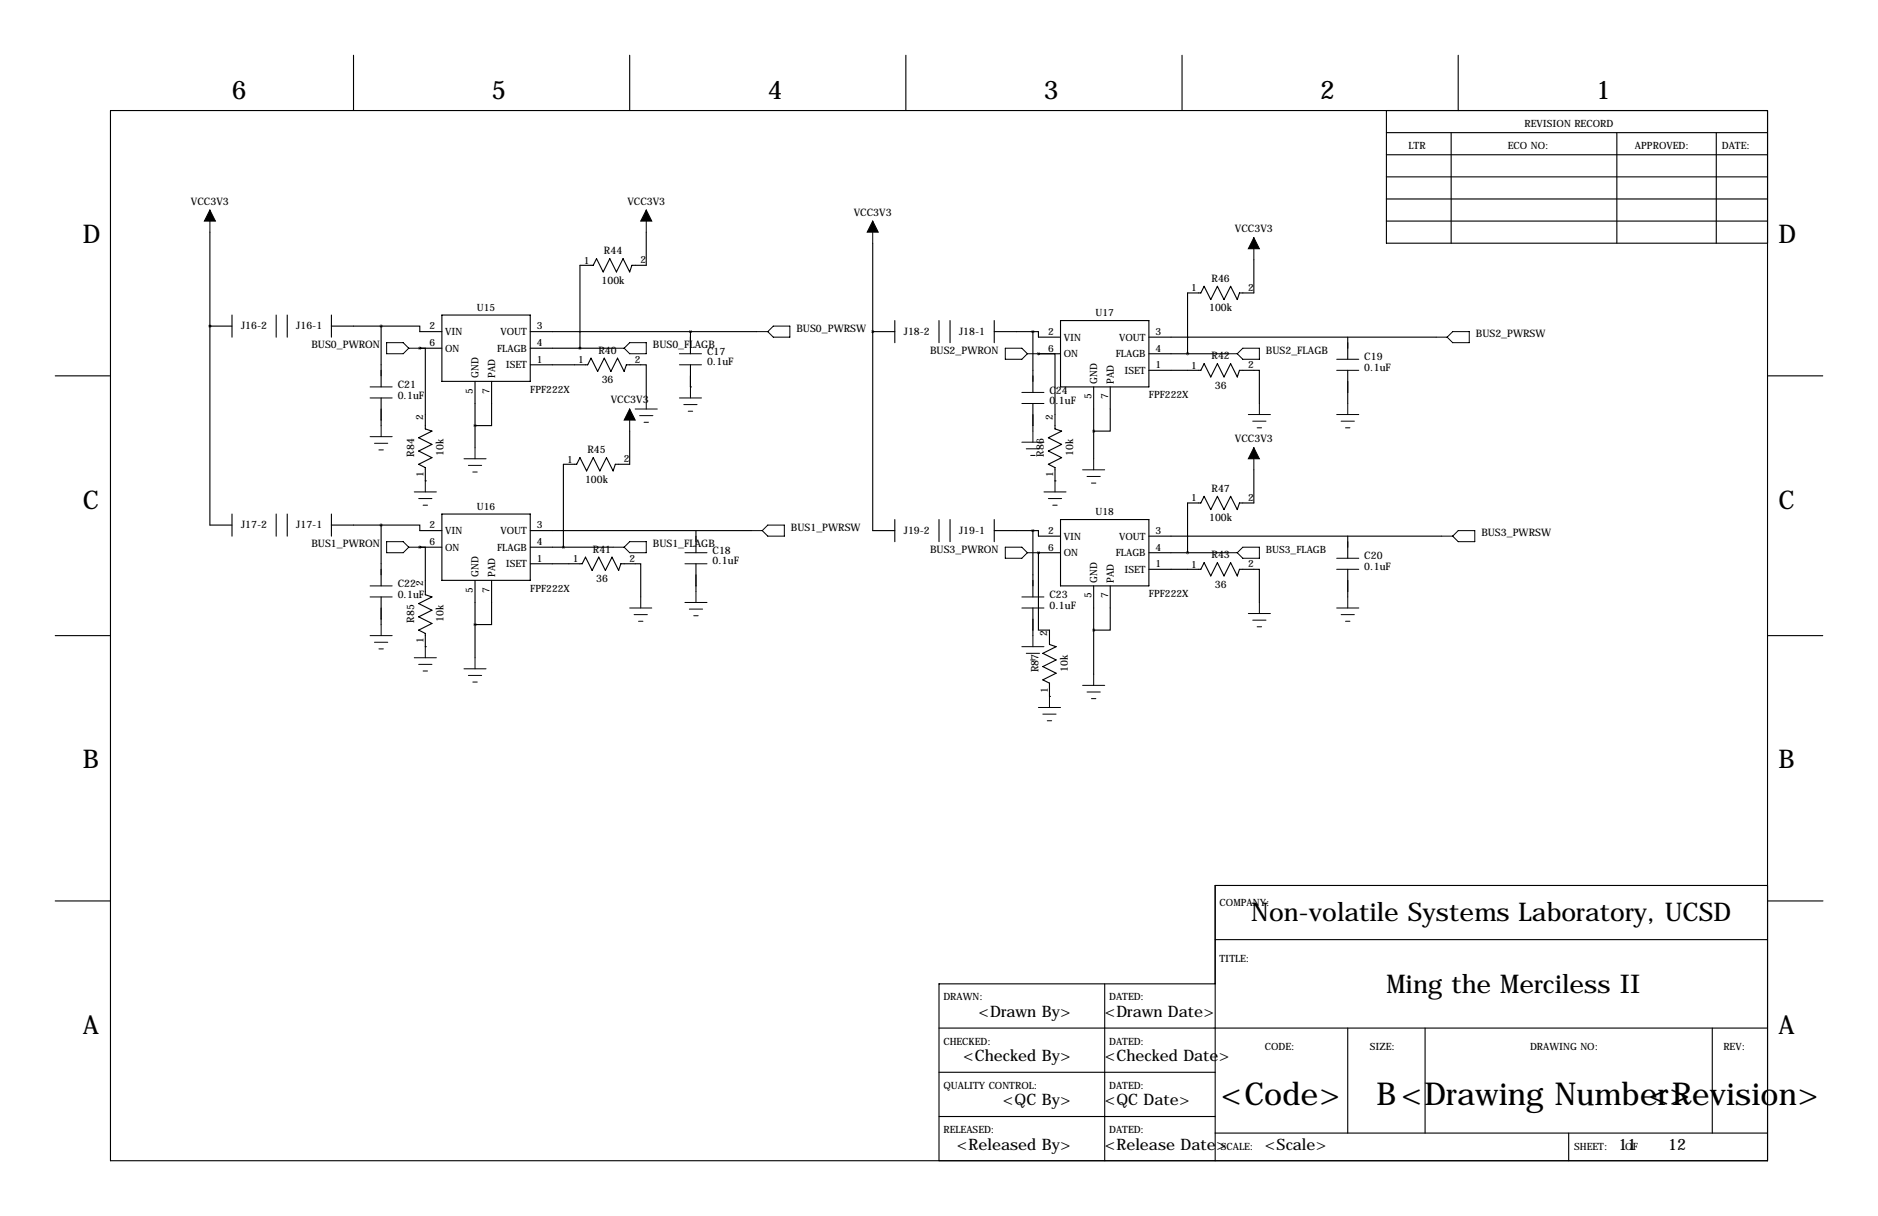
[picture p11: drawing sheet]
<svg xmlns="http://www.w3.org/2000/svg" width="432mm" height="279mm" viewBox="0 0 432 279" stroke-linecap="round" stroke-linejoin="round" font-family="sans-serif">
<g fill="none" stroke="#000" stroke-width=".25">
<path d="M81.3 12.7v12.7M144.8 12.7v12.7M208.3 12.7v12.7M271.8 12.7v12.7M335.3 12.7v12.7M25.4 25.4h381v241.3h-381zM318.8 30.5h87.6M318.8 35.6h87.6M318.8 25.4v30.5h87.6M333.7 30.5v25.4M371.8 30.5v25.4M394.6 30.5v25.4"/>
<path d="M48.3 53.3v67.4h5M148.6 53.3v7.7h-3.3l-.5 1.5-1.5-3.1-1.6 3.1-1.5-3.1-1.5 3.1-1.5-3.1-.8 1.6h-3.1v19M200.7 55.9v66h5M288.3 59.7v7.6h-3.3l-.5 1.5-1.5-3-1.6 3-1.5-3-1.5 3-1.5-3-.8 1.5h-3.1v14M318.8 45.7h87.6M318.8 50.8h87.6M318.8 40.6h87.6M48.3 74.9h.1M48.3 74.9h5M53.3 72.4v5.1M63.5 72.4v5.1M66 72.4v5.1"/>
<path d="M76.2 72.4v5.1M76.2 74.9h11.4M87.6 74.9h8.9v1.3h5.1M87.6 74.9v14M101.6 72.4h20.3v15.2h-20.3zM121.9 76.2h52.1M158.7 76.2h.1M158.7 76.2v5.1M200.7 76.2h.1M200.7 76.2h5M205.7 73.7v5M215.9 73.7v5"/>
<path d="M218.4 73.7v5M228.6 76.2h8.9M228.6 73.7v5M237.5 76.2h1.3v1.3h5M237.5 76.2v14M243.8 73.7h20.4v15.2h-20.4zM264.2 77.5h66M309.9 77.5v5M12.7 86.4h12.7M87.6 91.4v6.4M96.5 80h.1M96.5 80h1.3v18.6l1.5 .5-3 1.5 3 1.5-3 1.5 3 1.6-3 1.5 1.5 .7v3.1"/>
<path d="M96.5 80h5.1M109.2 87.6v15.3M113 87.6v10.2h-3.8M121.9 83.8h13.2l.8-1.5 1.5 3 1.5-3 1.6 3 1.5-3 1.5 3 .5-1.5h4.6v7.6M121.9 80h19.1M144.8 99.1v7.6h-3.3l-.5 1.5-1.6-3-1.5 3-1.5-3-1.5 3-1.6-3-.7 1.5h-3.1v19M158.7 88.9h.1M158.7 83.8v5.1M237.5 92.7v6.4M238.8 81.3h.1M238.8 81.3h3.8v17.3l1.5 .5-3.1 1.5 3.1 1.5-3.1 1.5 3.1 1.6-3.1 1.5 1.6 .7v3.1M238.8 81.3h5"/>
<path d="M251.5 88.9v16.5M255.3 88.9v10.2h-3.8M264.2 85.1h11.9l.8-1.5 1.5 3 1.5-3 1.5 3 1.6-3 1.5 3 .5-1.5h4.6v7.6M264.2 81.3h17.7M309.9 85.1v7.6M406.4 86.4h12.7M53.3 118.1v5.1M63.5 118.1v5.1M66 118.1v5.1M76.2 118.1v5.1M97.8 110.5h.1M101.6 118.1h20.3v15.2h-20.3z"/>
<path d="M205.7 119.4v5.1M215.9 119.4v5.1M218.4 119.4v5.1M228.6 119.4v5.1M242.6 110.5h.1M243.8 119.4h20.4v15.2h-20.4zM288.3 107.9v7.7h-3.3l-.5 1.5-1.5-3.1-1.6 3.1-1.5-3.1-1.5 3.1-1.5-3.1-.8 1.6h-3.1v11.4M76.2 120.7h11.4M87.6 120.7h8.9v1.2h5.1M87.6 120.7v13.9M87.6 137.2v6.3M96.5 125.7h.1"/>
<path d="M96.5 125.7h1.3v11l1.5 .5-3 1.5 3 1.5-3 1.5 3 1.6-3 1.5 1.5 .7v3.1M96.5 125.7h5.1M109.2 133.3v17.8M113 133.3v10.2h-3.8M121.9 129.5h12l.7-1.5 1.5 3.1 1.6-3.1 1.5 3.1 1.5-3.1 1.5 3.1 .5-1.6h4.6v7.7M121.9 121.9h50.8M121.9 125.7h19.1M160 121.9v5.1M160 129.5v6.4M228.6 121.9h8.9M237.5 121.9h1.3v1.3h5M237.5 121.9v15.3"/>
<path d="M237.5 139.7v6.3M238.8 127h.1M238.8 127v17.8h2.5v3.3l1.5 .5-3 1.5 3 1.5-3 1.6 3 1.5-3 1.5 1.5 .8v3M238.8 127h5M251.5 134.6v20.3M255.3 134.6v10.2h-3.8M264.2 130.8h11.9l.8-1.5 1.5 3 1.5-3 1.5 3 1.6-3 1.5 3 .5-1.5h4.6v7.6M264.2 123.2h67.3M264.2 127h17.7M309.9 123.2v5.1M309.9 130.8v6.4M12.7 146h12.7"/>
<path d="M97.8 148.6h.1M406.4 146h12.7M241.3 160h.1M12.7 207h12.7M279.4 215.9h127M406.4 203.5h-127v63.2M406.5 207h12.7M215.9 236.2h190.5M254 226.1v40.6M279.4 226.1h-63.5v40.6M309.9 236.2v24.1M327.7 236.2v24.1"/>
<path d="M393.7 236.2v24.1M215.9 246.4h63.5M215.9 256.5h63.5M279.4 260.3h127M360.7 260.3v6.4"/>
</g>
<g fill="none" stroke="#000" stroke-width=".23">
<path d="M48.3 48.3v5M148.6 48.3v5M200.7 50.8v5.1M288.3 54.6v5.1M88.9 78.7h3.8l1.3 1.3-1.3 1.3h-3.8zM174 76.2h2.5M176.5 76.2l1.3-1.3h3.8v2.6h-3.8zM330.2 77.5h2.5M332.7 77.5l1.3-1.3h3.8v2.5h-3.8zM85.1 88.9h5.1M85.1 91.4h5.1M87.6 97.8v2.5"/>
<path d="M94 80h2.5M141 80h2.5M143.5 80l1.3-1.3h3.8v2.6h-3.8zM144.8 94v5.1M146 94h5.1M147.1 95.5h3M148.1 97h1M148.6 91.4v2.6M156.2 81.3h5.1M156.2 83.8h5.1M156.2 91.4h5.1M157.2 93h3.1"/>
<path d="M158.2 94.5h1.1M158.7 88.9v2.5M231.1 80h3.8l1.3 1.3-1.3 1.2h-3.8zM234.9 90.2h5.1M234.9 92.7h5.1M236.2 81.3h2.6M237.5 99.1v2.5M281.9 81.3h2.6M285.8 80h3.8v2.5h-3.8l-1.3-1.2zM287 95.2h5.1M288 96.8h3.1M289.1 98.3h1"/>
<path d="M289.6 92.7v2.5M307.3 82.5h5.1M307.3 85.1h5.1M307.3 95.2h5.1M308.4 96.8h3M309.4 98.3h1M309.9 92.7v2.5M85.1 100.3h5.1M86.1 101.9h3.1M87.1 103.4h1M95.2 113h5.1M96.3 114.6h3"/>
<path d="M97.3 116.1h1M97.8 110.5v2.5M106.7 105.4h5.1M107.7 106.9h3M108.7 108.5h1M109.2 102.9v2.5M234.9 101.6h5.1M236 103.1h3M237 104.6h1M240 113h5.1M241 114.6h3.1M242.1 116.1h1"/>
<path d="M242.6 110.5v2.5M248.9 107.9h5.1M249.9 109.5h3.1M251 111h1M251.5 105.4v2.5M288.3 102.9v5M85.1 134.6h5.1M85.1 137.2h5.1M88.9 124.5h3.8l1.3 1.2-1.3 1.3h-3.8zM94 125.7h2.5M141 125.7h2.5M143.5 125.7l1.3-1.2h3.8v2.5h-3.8z"/>
<path d="M144.8 139.7h5.1M147.3 137.2v2.5M157.5 127h5.1M157.5 129.5h5.1M157.5 138.4h5.1M158.5 140h3M160 135.9v2.5M172.7 121.9h2.6M176.5 120.7h3.8v2.5h-3.8l-1.2-1.3zM231.1 125.7h3.8l1.3 1.3-1.3 1.3h-3.8zM234.9 137.2h5.1M234.9 139.7h5.1"/>
<path d="M236.2 127h2.6M281.9 127h2.6M285.8 125.7h3.8v2.6h-3.8l-1.3-1.3zM289.6 138.4v2.6M307.3 128.3h5.1M307.3 130.8h5.1M307.3 139.7h5.1M309.9 137.2v2.5M331.5 123.2h2.5M334 123.2l1.3-1.3h3.8v2.6h-3.8zM85.1 146h5.1M86.1 147.6h3.1"/>
<path d="M87.1 149.1h1M87.6 143.5v2.5M95.2 151.1h5.1M96.3 152.7h3M97.3 154.2h1M97.8 148.6v2.5M106.7 153.7h5.1M107.7 155.2h3M108.7 156.7h1M109.2 151.1v2.6M145.8 141.2h3M146.8 142.7h1"/>
<path d="M159.5 141.5h1M234.9 148.6h5.1M236 150.1h3M237 151.6h1M237.5 146v2.6M248.9 157.5h5.1M249.9 159h3.1M251.5 154.9v2.6M287 141h5.1M288 142.5h3.1M289.1 144h1M308.4 141.2h3"/>
<path d="M309.4 142.7h1M238.8 162.6h5M239.8 164.1h3M240.8 165.6h1M241.3 160v2.6M251 160.5h1"/>
</g>
<path d="M48.3 48.3l1.2 2.5h-2.5zM148.6 48.3l1.3 2.5h-2.6zM200.7 50.8l1.2 2.5h-2.5zM288.3 54.6l1.3 2.6h-2.6zM144.8 94l1.2 2.5h-2.5zM288.3 102.9l1.3 2.5h-2.6z" fill="#000" stroke="#000" stroke-width=".23"/>
<path d="M251.4 144.8a.05 .05 0 0 0 .1 0 .05 .05 0 0 0-.1 0zM158.7 76.2a.05 .05 0 0 0 .1 0 .05 .05 0 0 0-.1 0zM251.4 99.1a.05 .05 0 0 0 .1 0 .05 .05 0 0 0-.1 0zM133.3 80a.05 .05 0 0 0 .1 0 .05 .05 0 0 0-.1 0zM129.5 125.7a.05 .05 0 0 0 .1 0 .05 .05 0 0 0-.1 0zM273 81.3a.05 .05 0 0 0 .1 0 .05 .05 0 0 0-.1 0zM273 127a.05 .05 0 0 0 .1 0 .05 .05 0 0 0-.1 0zM48.2 74.9a.05 .05 0 0 0 .1 0 .05 .05 0 0 0-.1 0zM200.6 76.2a.05 .05 0 0 0 .1 0 .05 .05 0 0 0-.1 0zM87.6 74.9a.05 .05 0 0 0 .1 0 .05 .05 0 0 0-.1 0zM87.6 120.7a.05 .05 0 0 0 .1 0 .05 .05 0 0 0-.1 0zM238.7 81.3a.05 .05 0 0 0 .1 0 .05 .05 0 0 0-.1 0zM238.7 127a.05 .05 0 0 0 .1 0 .05 .05 0 0 0-.1 0z" fill="#000" stroke="#000" stroke-width=".63"/>
<g font-size="7.3">
<text x="280.7" y="254">&lt;Code&gt;</text>
<text x="316.5" y="254">B&lt;Drawing Number&gt;</text>
<text x="379" y="254">&lt;Revision&gt;</text>
</g>
<g font-size="5.9">
<text x="53.3" y="22.9">6</text>
<text x="113" y="22.9">5</text>
<text x="176.5" y="22.9">4</text>
<text x="240" y="22.9">3</text>
<text x="303.5" y="22.9">2</text>
<text x="367" y="22.9">1</text>
<text x="19" y="55.9">D</text>
<text x="408.9" y="55.9">D</text>
<text x="19" y="116.8">C</text>
<text x="408.9" y="116.8">C</text>
<text x="19" y="176.5">B</text>
<text x="408.9" y="176.5">B</text>
<text x="287.7" y="211.6">Non-volatile Systems Laboratory, UCSD</text>
<text x="318.8" y="228.1">Ming the Merciless II</text>
<text x="19" y="237.5">A</text>
<text x="408.9" y="237.5">A</text>
</g>
<g font-size="3.6">
<text x="225" y="233.7">&lt;Drawn By&gt;</text>
<text x="254" y="233.7">&lt;Drawn Date&gt;</text>
<text x="221.4" y="243.8">&lt;Checked By&gt;</text>
<text x="254" y="243.8">&lt;Checked Date&gt;</text>
<text x="230.6" y="254">&lt;QC By&gt;</text>
<text x="254" y="254">&lt;QC Date&gt;</text>
<text x="220" y="264.2">&lt;Released By&gt;</text>
<text x="254" y="264.2">&lt;Release Date&gt;</text>
<text x="290.8" y="264.2">&lt;Scale&gt;</text>
<text x="372.1" y="264.2">11</text>
<text x="383.5" y="264.2">12</text>
</g>
<g font-size="2.4">
<text x="43.9" y="47">VCC3V3</text>
<text x="144.2" y="47">VCC3V3</text>
<text x="196.3" y="49.5">VCC3V3</text>
<text x="283.9" y="53.3">VCC3V3</text>
<text x="138.9" y="58.4">R44</text>
<text x="138.3" y="65.2">100k</text>
<text x="278.6" y="64.8">R46</text>
<text x="278" y="71.5">100k</text>
<text x="55.4" y="75.7">J16-2</text>
<text x="68.1" y="75.7">J16-1</text>
<text x="183.1" y="76.2">BUS0_PWRSW</text>
<text x="207.8" y="77">J18-2</text>
<text x="220.5" y="77">J18-1</text>
<text x="339.3" y="77.5">BUS2_PWRSW</text>
<text x="71.6" y="80">BUS0_PWRON</text>
<text x="137.6" y="81.3">R40</text>
<text x="150.1" y="80">BUS0_FLAGB</text>
<text x="162.6" y="81.5">C17</text>
<text x="162.6" y="84">0.1uF</text>
<text x="213.9" y="81.3">BUS2_PWRON</text>
<text x="278.6" y="82.5">R42</text>
<text x="291.1" y="81.3">BUS2_FLAGB</text>
<text x="313.7" y="82.8">C19</text>
<text x="91.4" y="89.2">C21</text>
<text x="138.3" y="88">36</text>
<text x="279.3" y="89.3">36</text>
<text x="313.7" y="85.2">0.1uF</text>
<text x="91.4" y="91.6">0.1uF</text>
<text x="140.4" y="92.7">VCC3V3</text>
<text x="241.3" y="90.4">C24</text>
<text x="241.3" y="92.8">0.1uF</text>
<text x="283.9" y="101.6">VCC3V3</text>
<text x="95.2" y="105" transform="rotate(-90 95.2 105)">R84</text>
<text x="102" y="104.8" transform="rotate(-90 102 104.8)">10k</text>
<text x="135.1" y="104.1">R45</text>
<text x="240" y="105" transform="rotate(-90 240 105)">R86</text>
<text x="246.8" y="104.8" transform="rotate(-90 246.8 104.8)">10k</text>
<text x="134.5" y="110.9">100k</text>
<text x="278.6" y="113">R47</text>
<text x="278" y="119.8">100k</text>
<text x="55.4" y="121.4">J17-2</text>
<text x="68.1" y="121.4">J17-1</text>
<text x="71.6" y="125.7">BUS1_PWRON</text>
<text x="150.1" y="125.7">BUS1_FLAGB</text>
<text x="181.9" y="121.9">BUS1_PWRSW</text>
<text x="207.8" y="122.7">J19-2</text>
<text x="220.5" y="122.7">J19-1</text>
<text x="340.6" y="123.2">BUS3_PWRSW</text>
<text x="136.3" y="127">R41</text>
<text x="163.8" y="127.3">C18</text>
<text x="163.8" y="129.7">0.1uF</text>
<text x="213.9" y="127">BUS3_PWRON</text>
<text x="278.6" y="128.3">R43</text>
<text x="313.7" y="128.5">C20</text>
<text x="313.7" y="130.9">0.1uF</text>
<text x="91.4" y="134.9">C22</text>
<text x="91.4" y="137.3">0.1uF</text>
<text x="137.1" y="133.7">36</text>
<text x="241.3" y="137.4">C23</text>
<text x="279.3" y="135">36</text>
<text x="95.2" y="143.1" transform="rotate(-90 95.2 143.1)">R85</text>
<text x="102" y="142.9" transform="rotate(-90 102 142.9)">10k</text>
<text x="241.3" y="139.8">0.1uF</text>
<text x="238.8" y="154.5" transform="rotate(-90 238.8 154.5)">R87</text>
<text x="245.5" y="154.4" transform="rotate(-90 245.5 154.4)">10k</text>
</g>
<g font-size="2.3">
<text x="350.5" y="29.2">REVISION RECORD</text>
<text x="323.8" y="34.3">LTR</text>
<text x="346.7" y="34.3">ECO NO:</text>
<text x="375.9" y="34.3">APPROVED:</text>
<text x="395.9" y="34.3">DATE:</text>
<text x="134.2" y="60.6">1</text>
<text x="147.3" y="60.5">2</text>
<text x="109.7" y="71.4">U15</text>
<text x="273.9" y="66.9">1</text>
<text x="287" y="66.8">2</text>
<text x="98.8" y="75.7">2</text>
<text x="102.4" y="77">VIN</text>
<text x="115.1" y="77">VOUT</text>
<text x="123.4" y="75.7">3</text>
<text x="241" y="77">2</text>
<text x="251.9" y="72.6">U17</text>
<text x="265.7" y="77">3</text>
<text x="98.8" y="79.5">6</text>
<text x="102.4" y="80.8">ON</text>
<text x="114.3" y="80.8">FLAGB</text>
<text x="123.4" y="79.5">4</text>
<text x="123.4" y="83.3">1</text>
<text x="132.9" y="83.4">1</text>
<text x="146" y="83.3">2</text>
<text x="241" y="80.8">6</text>
<text x="244.6" y="78.3">VIN</text>
<text x="244.6" y="82.1">ON</text>
<text x="256.5" y="82.1">FLAGB</text>
<text x="257.3" y="78.3">VOUT</text>
<text x="265.7" y="80.8">4</text>
<text x="110" y="86.9" transform="rotate(-90 110 86.9)">GND</text>
<text x="113.8" y="86.9" transform="rotate(-90 113.8 86.9)">PAD</text>
<text x="116.3" y="84.6">ISET</text>
<text x="252.3" y="88.1" transform="rotate(-90 252.3 88.1)">GND</text>
<text x="256.1" y="88.1" transform="rotate(-90 256.1 88.1)">PAD</text>
<text x="258.5" y="85.9">ISET</text>
<text x="265.7" y="84.6">1</text>
<text x="273.9" y="84.7">1</text>
<text x="287" y="84.6">2</text>
<text x="108.7" y="90.5" transform="rotate(-90 108.7 90.5)">5</text>
<text x="112.5" y="90.5" transform="rotate(-90 112.5 90.5)">7</text>
<text x="121.9" y="90.3">FPF222X</text>
<text x="251" y="91.7" transform="rotate(-90 251 91.7)">5</text>
<text x="254.8" y="91.7" transform="rotate(-90 254.8 91.7)">7</text>
<text x="264.2" y="91.5">FPF222X</text>
<text x="97.3" y="96.6" transform="rotate(-90 97.3 96.6)">2</text>
<text x="242.1" y="96.6" transform="rotate(-90 242.1 96.6)">2</text>
<text x="130.4" y="106.3">1</text>
<text x="143.5" y="106.2">2</text>
<text x="97.4" y="109.6" transform="rotate(-90 97.4 109.6)">1</text>
<text x="242.2" y="109.6" transform="rotate(-90 242.2 109.6)">1</text>
<text x="109.7" y="117.1">U16</text>
<text x="251.9" y="118.4">U18</text>
<text x="273.9" y="115.2">1</text>
<text x="287" y="115.1">2</text>
<text x="98.8" y="121.4">2</text>
<text x="98.8" y="125.2">6</text>
<text x="102.4" y="122.7">VIN</text>
<text x="115.1" y="122.7">VOUT</text>
<text x="123.4" y="121.4">3</text>
<text x="123.4" y="125.2">4</text>
<text x="241" y="122.7">2</text>
<text x="244.6" y="124">VIN</text>
<text x="257.3" y="124">VOUT</text>
<text x="265.7" y="122.7">3</text>
<text x="102.4" y="126.5">ON</text>
<text x="114.3" y="126.5">FLAGB</text>
<text x="116.3" y="130.3">ISET</text>
<text x="123.4" y="129">1</text>
<text x="131.7" y="129.1">1</text>
<text x="144.7" y="129">2</text>
<text x="241" y="126.5">6</text>
<text x="244.6" y="127.8">ON</text>
<text x="256.5" y="127.8">FLAGB</text>
<text x="258.5" y="131.6">ISET</text>
<text x="265.7" y="126.5">4</text>
<text x="265.7" y="130.3">1</text>
<text x="273.9" y="130.4">1</text>
<text x="287" y="130.3">2</text>
<text x="291.1" y="127">BUS3_FLAGB</text>
<text x="97.3" y="134.7" transform="rotate(-90 97.3 134.7)">2</text>
<text x="108.7" y="136.2" transform="rotate(-90 108.7 136.2)">5</text>
<text x="110" y="132.6" transform="rotate(-90 110 132.6)">GND</text>
<text x="112.5" y="136.2" transform="rotate(-90 112.5 136.2)">7</text>
<text x="113.8" y="132.6" transform="rotate(-90 113.8 132.6)">PAD</text>
<text x="121.9" y="136">FPF222X</text>
<text x="251" y="137.5" transform="rotate(-90 251 137.5)">5</text>
<text x="252.3" y="133.9" transform="rotate(-90 252.3 133.9)">GND</text>
<text x="254.8" y="137.5" transform="rotate(-90 254.8 137.5)">7</text>
<text x="256.1" y="133.9" transform="rotate(-90 256.1 133.9)">PAD</text>
<text x="264.2" y="137.2">FPF222X</text>
<text x="97.4" y="147.7" transform="rotate(-90 97.4 147.7)">1</text>
<text x="240.8" y="146.1" transform="rotate(-90 240.8 146.1)">2</text>
<text x="240.9" y="159.2" transform="rotate(-90 240.9 159.2)">1</text>
<text x="280.4" y="208.3">COMPANY:</text>
<text x="280.4" y="221">TITLE:</text>
<text x="216.9" y="229.9">DRAWN:</text>
<text x="255" y="229.9">DATED:</text>
<text x="216.9" y="240">CHECKED:</text>
<text x="255" y="240">DATED:</text>
<text x="290.8" y="241.3">CODE:</text>
<text x="315" y="241.3">SIZE:</text>
<text x="351.8" y="241.3">DRAWING NO:</text>
<text x="396.2" y="241.3">REV:</text>
<text x="216.9" y="250.2">QUALITY CONTROL:</text>
<text x="255" y="250.2">DATED:</text>
<text x="216.9" y="260.3">RELEASED:</text>
<text x="255" y="260.3">DATED:</text>
<text x="280.7" y="264.2">SCALE:</text>
<text x="361.9" y="264.2">SHEET:</text>
<text x="373.7" y="264.2">OF</text>
</g>
</svg>
